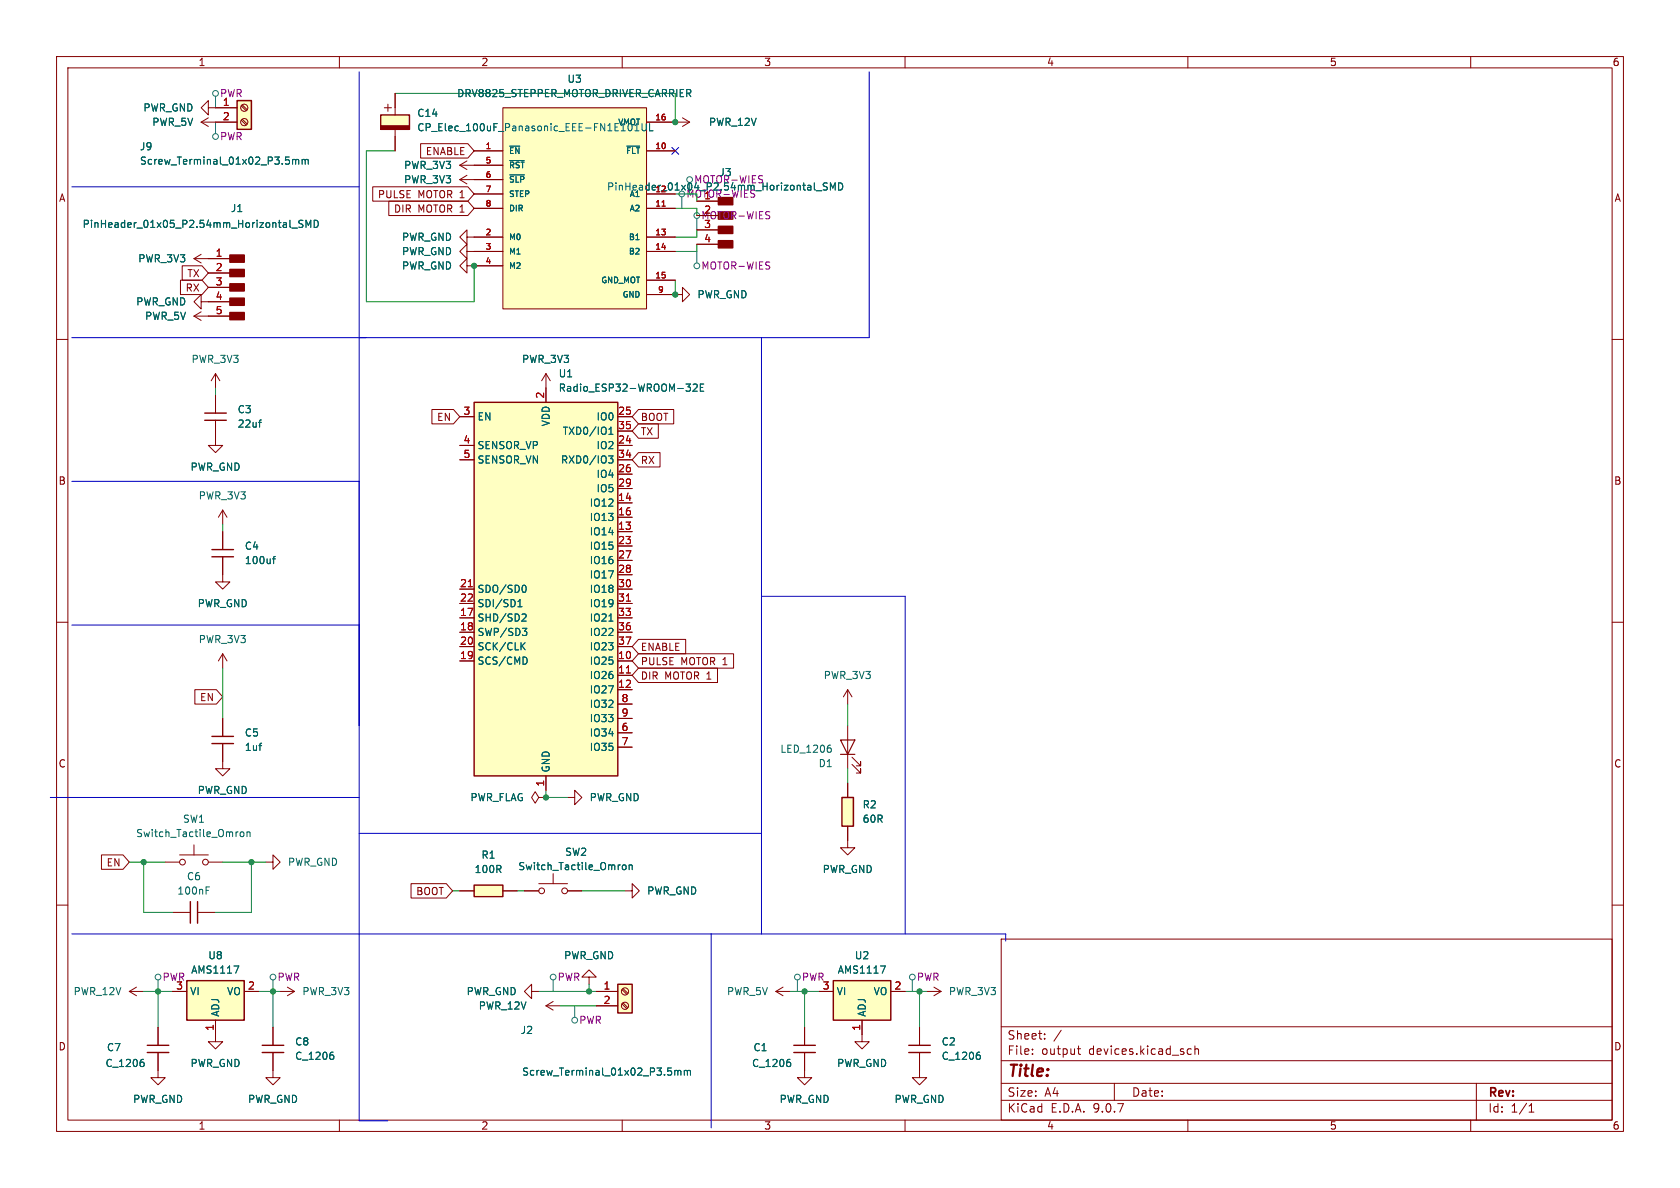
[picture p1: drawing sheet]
<svg xmlns="http://www.w3.org/2000/svg" width="297mm" height="210mm" viewBox="0 0 297 210" stroke-linecap="round" stroke-linejoin="round" font-family="sans-serif">
<g fill="none" stroke="#840000" stroke-width=".18">
<path d="M10 10h277v190h-277zM12 12h273v186h-273zM60 10v2M110 10v2M160 10v2M210 10v2M260 10v2M119.4 21.6h2.5M120.6 20.8l1.3 .8M121.9 21.6l-1.3 .8M123.2 35.6h3.8M123.2 38.1h3.8"/>
<path d="M34.3 45.7l1.3 .8M34.3 45.7h6.3M34.3 55.9h6.3M34.3 55.9l1.3 .7M35.6 53.3v-1.2l-1.3 1.2 1.3 1.3v-1.3h5M35.6 45l-1.3 .7M35.6 55.1l-1.3 .8M36.8 48.3h3.8M36.8 50.8h3.8M119.4 52.1h1.2v-1.3l1.3 1.3-1.3 1.2v-1.2M123.2 40.6h3.8M123.2 43.2h3.8"/>
<path d="M10 60h2M38.1 74.3v4.4h1.3l-1.3 1.3-1.3-1.3h1.3M38.1 69.9v3.1M285 60h2M39.4 98.4v4.5h1.2l-1.2 1.2-1.3-1.2h1.3M39.4 90.2l-.8 1.2M39.4 90.2l.7 1.2M39.4 90.2v2.5M39.4 94v3.2M10 110h2M285 110h2M39.4 134.6v1.3h1.2l-1.2 1.3-1.3-1.3h1.3"/>
<path d="M10 160h2M177 166h108v32h-108zM285 160h2M27.9 189.2v1.3h1.3l-1.3 1.3-1.2-1.3h1.2M48.3 186.1v4.4h1.2l-1.2 1.3-1.3-1.3h1.3M48.3 181.6v3.2M60 198v2M110 198v2M152.4 182.9v1.3h1.3l-1.3 1.2-1.3-1.2h1.3M160 198v2M162.6 186.1v4.4h1.2l-1.2 1.3-1.3-1.3h1.3M162.6 181.6v3.2"/>
<path d="M177 194.5h108M177 191.5h108M177 187.5h108M177 181.5h108M182.5 186.3v.1M182.5 185.5v.1M184.7 183.6v.1M184.7 182.8v.1M187.6 182.1l-1.3 2M190.5 185.4h.5M190.7 184.9v1.3l.3 .2M197 191.5v3"/>
<path d="M210 198v2M210 185.5h.6M210 186.3h.6M211.2 185.5l.3-.1 .3 .1 .1 .9M211.2 184.9v1.5M260 198v2M261 191.5v6.5M270.3 196.6h.9M270.3 195.5l.4-.4v1.5"/>
</g>
<g fill="#840000" stroke="#840000" stroke-width=".25">
<path d="M40.6 45.1h2.6v1.3h-2.6z"/>
<path d="M40.6 47.6h2.6v1.3h-2.6z"/>
<path d="M40.6 50.2h2.6v1.2h-2.6z"/>
<path d="M40.6 52.7h2.6v1.3h-2.6z"/>
<path d="M40.6 55.2h2.6v1.3h-2.6z"/>
<path d="M127 34.9h2.5v1.3h-2.5z"/>
<path d="M127 40h2.5v1.3h-2.5z"/>
<path d="M127 42.5h2.5v1.3h-2.5z"/>
</g>
<g fill="none" stroke="#006464" stroke-width=".18">
<path d="M53.6 39l-.5-.1-.2 .2v.3l.5 .3 .2 .3-.3 .2-.5-.1M55.5 38.9a.64 .64 0 0 1 .8 .7 .64 .64 0 0 1-.8 .6zM144.3 33.7h1M146.3 32.4l-.5-.1-.2 .2v.3l.5 .3 .2 .3-.3 .2-.5-.1M146.8 33.6v-1.3l.4 .9 .5-.9v1.3M148.3 32.3a.64 .64 0 0 1 .7 .7 .64 .64 0 0 1-.7 .6zM51.6 40.3h1M54.1 40.2v-1.3l.4 .9 .4-.9v1.3M45.7 74.7h.5M46.2 74.2l-.2 .1M48.2 98.8h.5M48.7 98.4l-.3 .2v1"/>
<path d="M58.7 186h.2M58.8 186.5l.2 .2v.3l-.2 .3M173 186h.2M173.1 186.5l.2 .2v.3l-.2 .3"/>
</g>
<path d="M36.2 73h3.8M36.2 74.3h3.8M37.5 97.2h3.8M37.5 98.4h3.8M46.4 184.8h3.8M46.4 186.1h3.8M160.7 184.8h3.8M160.7 186.1h3.8" fill="none" stroke="#840000" stroke-width=".25"/>
<path d="M148.8 141h2.1v5.1h-2.1z" fill="#ffffc2"/>
<path d="M148.8 141h2.1v5.1h-2.1z" fill="none" stroke="#840000" stroke-width=".25"/>
<path d="M35.6 21.6l1.2 .8M35.6 21.6h2.5M36.8 20.8l-1.2 .8M39.4 115.6l-.8 1.2M39.4 115.6l.7 1.2M39.4 115.6v2.5M149.9 138.4v2.6M149.9 146.1v2.5" fill="none" stroke="#840000" stroke-width=".18"/>
<path d="M67.3 20.3h5.1v2.6h-5.1z" fill="#ffffc2"/>
<path d="M67.3 22.2h5.1v.7h-5.1z" fill="#840000" stroke="#840000" stroke-width=".18"/>
<path d="M67.3 20.3h5.1v2.6h-5.1z" fill="none" stroke="#840000" stroke-width=".25"/>
<g fill="none" stroke="#840000" stroke-width=".18">
<path d="M36.8 19.1v-1.3l-1.2 1.3 1.2 1.2v-1.2h1.3M67.9 19.1h1.3M68.6 18.4v1.3M69.8 16.5v3.8M69.8 22.9v3.8M81.3 29.2l1.2 .8M81.3 29.2h2.5M81.3 31.8l1.2 .7M81.3 31.8h2.5M82.5 28.4l-1.2 .8M82.5 31l-1.2 .8M82.5 47v-1.3l-1.2 1.3 1.2 1.3v-1.3h1.3"/>
<path d="M82.5 44.5v-1.3l-1.2 1.3 1.2 1.2v-1.2h1.3M82.5 41.9v-1.3l-1.2 1.3 1.2 1.3v-1.3h1.3M38.1 66l-.8 1.3M38.1 66l.8 1.3M38.1 66v2.6M149.9 121.9l-.8 1.3M149.9 121.9l.7 1.3M149.9 121.9v2.6M110.5 157.5h1.3v-1.3l1.2 1.3-1.2 1.3v-1.3M49.5 175.3h2.6M50.8 174.5l1.3 .8M52.1 175.3l-1.3 .7"/>
<path d="M104.1 172.7h1.3l-1.3-1.2-1.2 1.2h1.2v1.3M163.8 175.3h2.6M165.1 174.5l1.3 .8M166.4 175.3l-1.3 .7"/>
</g>
<path d="M111.7 22.6l-.1 .5h-.4M112.2 23.1h.8M112.6 21.9v1.2M113.5 21.9v1l.2 .2h.4l.1-.2v-1M114.8 21.9v1.2h.6" fill="none" stroke="#006464" stroke-width=".18"/>
<path d="M41.9 17.8h2.5v5.1h-2.5z" fill="#ffffc2"/>
<path d="M41.9 17.8h2.5v5.1h-2.5z" fill="none" stroke="#840000" stroke-width=".25"/>
<g fill="none" stroke="#840000" stroke-width=".18">
<path d="M38.1 19.1h3.8M42.6 18.7l.9 .9M42.8 18.5l.9 .9M38.1 21.6h3.8M42.6 21.3l.9 .8M42.8 21.1l.9 .8M94 175.3v-1.3l-1.3 1.3 1.3 1.2v-1.2h1.2M96.5 177.8l1.3 .8M96.5 177.8h2.6M97.8 177l-1.3 .8"/>
<circle cx="43.2" cy="19" r=".63"/>
<circle cx="43.2" cy="21.6" r=".63"/>
</g>
<path d="M51.7 28.2v.8M51.7 28.3l.4-.1 .2 .2M52.3 28.4l.1-.2h.3l.1 .8M52.3 28.4v.6M53.4 28.3l.4-.1 .2 .2M53.4 28.2v.8M54 28.4l.1-.2h.3l.1 .8M54 28.4v.6" fill="none" stroke="#006464" stroke-width=".18"/>
<path d="M109.2 174h2.6v5.1h-2.6z" fill="#ffffc2"/>
<path d="M37.5 130.2h3.8M37.5 131.4h3.8M33.7 159.4v3.8M34.9 159.4v3.8M109.2 174h2.6v5.1h-2.6zM26 184.8h3.8M26 186.1h3.8" fill="none" stroke="#840000" stroke-width=".25"/>
<g fill="none" stroke="#840000" stroke-width=".18">
<path d="M39.4 127v3.2M39.4 131.4v3.2M149.9 128.3v7.6M150.6 135.1l1.5 1.6v-.8v.8h-.7M150.6 133.9l1.5 1.5v-.8v.8h-.7M29.2 152.4h2.5M31.7 151.1h5.1M34.3 149.4v1.7M36.8 152.4h2.6M95.2 141l-.6-1-.6 1 .6 1 .6-1h1.3M96.5 141h.1M22.9 175.3h2.5"/>
<path d="M22.9 175.3l1.2 .7M24.1 174.5l-1.2 .8M30.5 161.3h3.2M34.9 161.3h3.2M105.4 175.3h3.8M105.4 177.8h3.8M110 174.9l.8 .9M110 177.5l.8 .8M110.1 174.8l.9 .8M110.1 177.3l.9 .8M27.9 181.6v3.2M27.9 186.1v3.1"/>
<circle cx="32.3" cy="152.4" r=".51"/>
<circle cx="36.3" cy="152.4" r=".51"/>
<circle cx="110.5" cy="175.3" r=".63"/>
<circle cx="110.5" cy="177.8" r=".63"/>
</g>
<g fill="none" stroke="#006464" stroke-width=".18">
<path d="M45.8 131.8h.5M46.1 131.4h.2M146.6 131.7h.2M146.7 132.2l.3 .2v.3l-.3 .3M36.4 157.4h.5M36.4 156.8h.6M42.5 147.2l.2-.1 .4 .1v.5l-.1 .1-.3 .1-.2-.1zM43.7 147.2l.1-.1h.3l.1 .8M43.7 147.1v.8M25.1 187.3h.3M25.2 187.8l.3 .2v.3l-.3 .2M119.3 189.2v.9"/>
<path d="M119.3 189.3l.3-.1 .2 .2M119.8 189.4l.2-.2 .3 .1 .1 .8M119.8 189.4v.7M121 189.3l.3-.1 .2 .2M121 189.2v.9M121.5 189.4l.2-.2 .3 .1 .1 .8M121.5 189.4v.7"/>
</g>
<path d="M148.6 130.8h2.5l-1.2 2.6zM148.6 133.4h2.5" fill="none" stroke="#840000" stroke-width=".2"/>
<path d="M147.3 173.4h10.2v6.9h-10.2z" fill="#ffffc2"/>
<path d="M147.3 173.4h10.2v6.9h-10.2z" fill="none" stroke="#840000" stroke-width=".25"/>
<path d="M144.8 175.3h2.5M157.5 175.3h2.5M152.4 180.3v2.6" fill="none" stroke="#840000" stroke-width=".18"/>
<path d="M155.7 170.8h.8l-.5 1.2" fill="none" stroke="#006464" stroke-width=".18"/>
<path d="M33 173.4h10.2v6.9h-10.2z" fill="#ffffc2"/>
<path d="M33 173.4h10.2v6.9h-10.2zM140.3 184.8h3.8M140.3 186.1h3.8" fill="none" stroke="#840000" stroke-width=".25"/>
<g fill="none" stroke="#840000" stroke-width=".18">
<path d="M47 152.4h1.3v-1.3l1.2 1.3-1.2 1.3v-1.3M92.7 157.5h2.5M95.2 156.2h5.1M97.8 154.4v1.8M100.3 141h1.3v-1.3l1.3 1.3-1.3 1.2v-1.2M100.3 157.5h2.6M149.9 148.6v1.3h1.2l-1.2 1.2-1.3-1.2h1.3M30.5 175.3h2.5M43.2 175.3h2.5M137.2 175.3h2.5M137.2 175.3l1.2 .7M138.4 174.5l-1.2 .8"/>
<path d="M38.1 180.3v3.9h1.3l-1.3 1.2-1.3-1.2h1.3M142.2 181.6v3.2M142.2 186.1v3.1"/>
<circle cx="95.8" cy="157.5" r=".51"/>
<circle cx="99.8" cy="157.5" r=".51"/>
</g>
<path d="M110.1 153l.2-.1 .3 .1 .1 .5-.1 .2h-.3l-.2-.1zM111.2 153l.2-.1 .3 .1 .1 .7M111.2 152.9v.8M41.4 170.8h.8l-.5 1.2M139.4 187.3h.3M139.5 187.8l.3 .2v.3l-.3 .2" fill="none" stroke="#006464" stroke-width=".18"/>
<path d="M88.9 19.1h25.4v35.5h-25.4z" fill="#ffffc2"/>
<g fill="none" stroke="#840000" stroke-width=".18">
<path d="M88.9 19.1h25.4v35.5h-25.4zM83.8 26.7h5.1M83.8 29.2h5.1M83.8 31.8h5.1M83.8 34.3h5.1M83.8 36.8h5.1M114.3 26.7h5.1M114.3 34.3h5.1M114.3 36.8h5.1M114.3 21.6h5.1M83.8 41.9h5.1M83.8 44.5h5.1"/>
<path d="M83.8 47h5.1M114.3 41.9h5.1M114.3 44.5h5.1M114.3 49.5h5.1M114.3 52.1h5.1M96.5 66l-.7 1.3M96.5 66l.8 1.3M96.5 66v2.6M142.2 189.2v1.3h1.3l-1.3 1.3-1.2-1.3h1.2"/>
</g>
<path d="M90.1 25.8h1.8M90.1 28.4h2.6M90.1 30.9h2.6M110.8 25.8h2.3" fill="none" stroke="#006464" stroke-width=".18"/>
<path d="M117 36.4h.6" fill="none" stroke="#a90000" stroke-width=".18"/>
<path d="M83.8 156.5h5.1v2h-5.1z" fill="#ffffc2"/>
<path d="M83.8 156.5h5.1v2h-5.1z" fill="none" stroke="#840000" stroke-width=".25"/>
<path d="M81.3 157.5h2.5M88.9 157.5h2.5" fill="none" stroke="#840000" stroke-width=".18"/>
<path d="M83.8 71.1h25.4v66.1h-25.4z" fill="#ffffc2"/>
<path d="M83.8 71.1h25.4v66.1h-25.4z" fill="none" stroke="#840000" stroke-width=".25"/>
<g fill="none" stroke="#840000" stroke-width=".18">
<path d="M38.1 19.1h3.8M69.8 16.5v2.6M38.1 21.6h3.8M65.9 33h16.8l1.1 1.3-1.1 1.3h-16.8zM68.7 35.6h14l1.1 1.2-1.1 1.3h-14zM69.8 24.1v2.6M74.4 25.4h8.3l1.1 1.3-1.1 1.2h-8.3zM83.8 26.7h5.1M83.8 29.2h5.1M83.8 31.8h5.1M83.8 34.3h5.1M83.8 36.8h5.1"/>
<path d="M114.3 26.7h5.1M114.3 34.3h5.1M114.3 36.8h5.1M114.3 21.6h5.1M123.2 35.6h3.8M123.2 38.1h3.8M31.9 49.5h3.8l1.1 1.3-1.1 1.3h-3.8zM32.2 47h3.5l1.1 1.3-1.1 1.2h-3.5zM36.8 45.7h3.8M36.8 48.3h3.8M36.8 50.8h3.8M36.8 53.3h3.8"/>
<path d="M36.8 55.9h3.8M83.8 41.9h5.1M83.8 44.5h5.1M83.8 47h5.1M114.3 41.9h5.1M114.3 44.5h5.1M114.3 49.5h5.1M114.3 52.1h5.1M123.2 40.6h3.8M123.2 43.2h3.8M38.1 69.9v3.1M38.1 74.3v3.2"/>
<path d="M76.4 72.4h3.8l1.1 1.3-1.1 1.2h-3.8zM81.3 73.7h2.5M81.3 78.7h2.5M96.5 68.6v2.5M109.2 73.7h2.6M109.2 78.7h2.6M109.2 76.2h2.6M112.9 74.9h3.5v2.6h-3.5l-1.1-1.3zM112.9 72.4h6.2v2.5h-6.2l-1.1-1.2zM39.4 94v3.2M39.4 98.4v3.2M81.3 81.3h2.5"/>
<path d="M109.2 81.3h2.6M109.2 83.8h2.6M109.2 86.4h2.6M109.2 88.9h2.6M109.2 91.4h2.6M109.2 94h2.6M109.2 96.5h2.6M109.2 99.1h2.6M112.9 80h3.8v2.6h-3.8l-1.1-1.3zM81.3 104.1h2.5M81.3 106.7h2.5M81.3 109.2h2.5"/>
<path d="M81.3 111.8h2.5M81.3 114.3h2.5M81.3 116.8h2.5M109.2 104.1h2.6M109.2 106.7h2.6M109.2 109.2h2.6M109.2 111.8h2.6M109.2 114.3h2.6M109.2 116.8h2.6M109.2 101.6h2.6M109.2 119.4h2.6M112.9 118.1h13.9v2.6h-13.9l-1.1-1.3z"/>
<path d="M112.9 115.6h16.8v2.5h-16.8l-1.1-1.3zM112.9 113h8.3v2.6h-8.3l-1.1-1.3zM34.4 121.9h3.9l1.1 1.3-1.1 1.3h-3.9zM39.4 127v3.2M39.4 131.4v3.2M96.5 137.2v2.5M109.2 121.9h2.6M109.2 124.5h2.6M109.2 127h2.6M109.2 129.5h2.6M109.2 132.1h2.6M149.9 138.4v2.6"/>
<path d="M17.9 151.1h3.8l1.2 1.3-1.2 1.3h-3.8zM72.7 156.2h6.2l1.1 1.3-1.1 1.3h-6.2zM81.3 157.5h2.5M88.9 157.5h2.5M92.7 157.5h2.5M96.5 141h.1M100.3 157.5h2.6M149.9 146.1v2.5M30.5 175.3h2.5M43.2 175.3h2.5M105.4 175.3h3.8M105.4 177.8h3.8"/>
<path d="M144.8 175.3h2.5M157.5 175.3h2.5M27.9 181.6v3.2M27.9 186.1v3.1M38.1 180.3v2.6M48.3 181.6v3.2M48.3 186.1v3.1M142.2 181.6v3.2M142.2 186.1v3.1M152.4 180.3v2.6M162.6 181.6v3.2M162.6 186.1v3.1"/>
</g>
<g fill="none" stroke="#006464" stroke-width=".18">
<path d="M51.7 28.2v.8M51.7 28.3l.4-.1 .2 .2M52.3 28.4l.1-.2h.3l.1 .8M52.3 28.4v.6M53.4 28.3l.4-.1 .2 .2M53.4 28.2v.8M53.6 39l-.5-.1-.2 .2v.3l.5 .3 .2 .3-.3 .2-.5-.1M54 28.4l.1-.2h.3l.1 .8M54 28.4v.6M55.5 38.9a.64 .64 0 0 1 .8 .7 .64 .64 0 0 1-.8 .6zM90.1 25.8h1.8M90.1 28.4h2.6"/>
<path d="M90.1 30.9h2.6M110.8 25.8h2.3M111.7 22.6l-.1 .5h-.4M112.2 23.1h.8M112.6 21.9v1.2M113.5 21.9v1l.2 .2h.4l.1-.2v-1M114.8 21.9v1.2h.6M144.3 33.7h1M146.3 32.4l-.5-.1-.2 .2v.3l.5 .3 .2 .3-.3 .2-.5-.1M146.8 33.6v-1.3l.4 .9 .5-.9v1.3M148.3 32.3a.64 .64 0 0 1 .7 .7 .64 .64 0 0 1-.7 .6zM51.6 40.3h1"/>
<path d="M54.1 40.2v-1.3l.4 .9 .4-.9v1.3M45.7 74.7h.5M46.2 74.2l-.2 .1M107.6 76.8h.8M107.6 75.9l.4-.4v1.3M121.3 67.9h.8l-.5 .5 .4 .1 .1 .4-.3 .3h-.3M122.5 68l.5-.1 .3 .4-.8 .9h.8M123.8 68.5h.4M124.4 67.9h-.6v1.3h.6M48.2 98.8h.5M48.7 98.4l-.3 .2v1M107.6 80.6h.8l-.5 .5 .4 .1v.5l-.2 .2-.5-.1"/>
<path d="M91.6 107.3h.7M91.6 106.4l.3-.4v1.3M92.3 114.2l.5 .7M92.4 111.1h.7l-.4 .5 .4 .1v.4l-.2 .2h-.4M92.5 108.5l.4 .1 .1 .3-.8 .9h.8M92.6 103.4a.68 .68 0 0 1 .4 .7 .68 .68 0 0 1-.4 .6M92.8 113.6l-.7 .7M93 116.2l.2 .5-.2 .7M107.6 109.8h.8M45.8 131.8h.5M46.1 131.4h.2M110.1 153l.2-.1 .3 .1 .1 .5-.1 .2h-.3l-.2-.1z"/>
<path d="M111.2 153l.2-.1 .3 .1 .1 .7M111.2 152.9v.8M41.4 170.8h.8l-.5 1.2M155.7 170.8h.8l-.5 1.2M25.1 187.3h.3M25.2 187.8l.3 .2v.3l-.3 .2M58.7 186h.2M58.8 186.5l.2 .2v.3l-.2 .3M119.3 189.2v.9M119.3 189.3l.3-.1 .2 .2M119.8 189.4l.2-.2 .3 .1 .1 .8M119.8 189.4v.7"/>
<path d="M121 189.3l.3-.1 .2 .2M121 189.2v.9M121.5 189.4l.2-.2 .3 .1 .1 .8M121.5 189.4v.7M139.4 187.3h.3M139.5 187.8l.3 .2v.3l-.3 .2M173 186h.2M173.1 186.5l.2 .2v.3l-.2 .3"/>
</g>
<path d="M117 36.4h.6M82.8 103.7h.7M110.7 106.3h.8M110.7 119h.8" fill="none" stroke="#a90000" stroke-width=".18"/>
<g fill="none" stroke="#484848" stroke-width=".18">
<path d="M38.1 17v2.1M38.1 21.6v2M120.5 34.8v2M123.2 38.6v2M123.2 44.5v2M27.9 173.2v2.1M48.3 173.2v2.1M97.8 173.2v2.1M101.6 177.8v2M141 173.2v2.1M161.3 173.2v2.1"/>
<circle cx="38.1" cy="16.5" r=".51"/>
<circle cx="38.1" cy="24.1" r=".51"/>
<circle cx="120.5" cy="34.3" r=".51"/>
<circle cx="121.9" cy="31.8" r=".51"/>
<circle cx="123.2" cy="38.1" r=".51"/>
<circle cx="123.2" cy="47" r=".51"/>
<circle cx="27.9" cy="172.7" r=".51"/>
<circle cx="48.3" cy="172.7" r=".51"/>
<circle cx="97.8" cy="172.7" r=".51"/>
<circle cx="141" cy="172.7" r=".51"/>
<circle cx="161.3" cy="172.7" r=".51"/>
<circle cx="101.6" cy="180.3" r=".51"/>
</g>
<path d="M63.5 12.7v185.4h5.1M153.7 12.7v47h-141M12.7 33h50.8M134.6 59.7v105.4M12.7 85.1h50.8M12.7 110.5h50.8M134.6 105.4h25.4v59.7M8.9 141h54.6M63.5 147.3h71.1M12.7 165.1h165.1v1.3M125.7 165.1v34.3" fill="none" stroke="#0000c2" stroke-width=".18"/>
<g fill="none" stroke="#009600" stroke-width=".18">
<path d="M69.8 16.5h49.6v5.1M69.8 26.7h-5v26.6h19v-6.3M119.4 36.8h3.8v1.3M119.4 34.3h3.8M119.4 49.5v2.6M123.2 40.6v1.3h-3.8M123.2 43.2v1.3h-3.8M38.1 68.6v1.3M39.4 92.7v1.3M39.4 118.1v8.9M96.5 139.7v1.3h3.8M149.9 124.5v3.8"/>
<path d="M149.9 135.9v2.5M22.9 152.4h6.3M25.4 152.4v8.9h5.1M39.4 152.4h7.6M44.4 152.4v8.9h-6.3M80 157.5h1.3M91.4 157.5h1.3M102.9 157.5h7.6M25.4 175.3h5.1M27.9 175.3v6.3M45.7 175.3h3.8M48.3 175.3v6.3"/>
<path d="M95.2 175.3h10.2M99.1 177.8h6.3M104.1 174v1.3M139.7 175.3h5.1M142.2 175.3v6.3M160 175.3h3.8M162.6 175.3v6.3"/>
</g>
<path d="M118.8 26.1l1.2 1.2M120 26.1l-1.2 1.2" fill="none" stroke="#000084" stroke-width=".18"/>
<g fill="#009600" stroke="#009600" stroke-width=".18">
<circle cx="119.4" cy="52.1" r=".46"/>
<circle cx="119.4" cy="21.6" r=".46"/>
<circle cx="83.8" cy="47" r=".46"/>
<circle cx="96.5" cy="141" r=".46"/>
<circle cx="104.1" cy="175.3" r=".46"/>
<circle cx="162.6" cy="175.3" r=".46"/>
<circle cx="142.2" cy="175.3" r=".46"/>
<circle cx="27.9" cy="175.3" r=".46"/>
<circle cx="48.3" cy="175.3" r=".46"/>
<circle cx="44.4" cy="152.4" r=".46"/>
<circle cx="25.4" cy="152.4" r=".46"/>
</g>
<text font-size="2.8" fill="#840000" x="178" y="190.9">Title:</text>
<g font-size="2.1" fill="#840000">
<text x="178" y="184">Sheet:</text>
<text x="178" y="186.7">File:</text>
<text x="184.1" y="186.7">output</text>
<text x="192.5" y="186.7">devices.kicad_sch</text>
<text x="178" y="196.9">KiCad</text>
<text x="178" y="194.1">Size:</text>
<text x="184.7" y="194.1">A4</text>
<text x="185.7" y="196.9">E.D.A.</text>
<text x="193.3" y="196.9">9.0.7</text>
<text x="200" y="194.1">Date:</text>
<text x="263" y="194.3">Rev:</text>
<text x="263" y="196.9">Id:</text>
<text x="267.1" y="196.9">1/1</text>
</g>
<g font-size="1.8" fill="#840000">
<text x="35" y="11.9">1</text>
<text x="85" y="11.9">2</text>
<text x="135" y="11.9">3</text>
<text x="185" y="11.9">4</text>
<text x="235" y="11.9">5</text>
<text x="285" y="11.9">6</text>
<text x="75.2" y="27.6">ENABLE</text>
<text x="10.3" y="35.9">A</text>
<text x="66.7" y="35.2">PULSE</text>
<text x="73.9" y="35.2">MOTOR 1</text>
<text x="285.3" y="35.9">A</text>
<text x="69.5" y="37.8">DIR</text>
<text x="73.9" y="37.8">MOTOR 1</text>
<text x="32.7" y="51.8">RX</text>
<text x="33" y="49.2">TX</text>
<text x="77.2" y="74.6">EN</text>
<text x="113.2" y="77.2">TX</text>
<text x="113.2" y="74.6">BOOT</text>
<text x="113.2" y="82.2">RX</text>
<text x="10.3" y="85.9">B</text>
<text x="285.3" y="85.9">B</text>
<text x="113.2" y="117.8">PULSE</text>
<text x="113.2" y="115.3">ENABLE</text>
<text x="120.3" y="117.8">MOTOR 1</text>
<text x="35.3" y="124.1">EN</text>
<text x="113.2" y="120.3">DIR</text>
<text x="117.5" y="120.3">MOTOR 1</text>
<text x="10.3" y="135.9">C</text>
<text x="285.3" y="135.9">C</text>
<text x="18.7" y="153.4">EN</text>
<text x="73.5" y="158.4">BOOT</text>
<text x="10.3" y="185.9">D</text>
<text x="285.3" y="185.9">D</text>
<text x="35" y="199.9">1</text>
<text x="85" y="199.9">2</text>
<text x="135" y="199.9">3</text>
<text x="185" y="199.9">4</text>
<text x="235" y="199.9">5</text>
<text x="285" y="199.9">6</text>
</g>
<g font-size="1.8" fill="#840084">
<text x="38.8" y="17.4">PWR</text>
<text x="38.8" y="25">PWR</text>
<text x="123.9" y="39">MOTOR-WIES</text>
<text x="123.9" y="47.9">MOTOR-WIES</text>
<text x="28.6" y="173.6">PWR</text>
<text x="49" y="173.6">PWR</text>
<text x="98.5" y="173.6">PWR</text>
<text x="141.7" y="173.6">PWR</text>
<text x="162" y="173.6">PWR</text>
<text x="102.3" y="181.2">PWR</text>
</g>
<g font-size="1.8" fill="#006464">
<text x="80.7" y="17.4">DRV8825_STEPPER_MOTOR_DRIVER_CARRIER</text>
<text x="100.2" y="14.8">U3</text>
<text x="25.2" y="19.9">PWR_GND</text>
<text x="26.8" y="22.5">PWR_5V</text>
<text x="73.7" y="23.4">CP_Elec_100uF_Panasonic_EEE-FN1E101UL</text>
<text x="73.7" y="20.9">C14</text>
<text x="125.2" y="22.5">PWR_12V</text>
<text x="24.6" y="26.8">J9</text>
<text x="24.6" y="29.3">Screw_Terminal_01x02_P3.5mm</text>
<text x="71.3" y="30.1">PWR_3V3</text>
<text x="71.3" y="32.6">PWR_3V3</text>
<text x="107.2" y="33.9">PinHeader_01x04_P2.54mm_Horizontal_SMD</text>
<text x="121.2" y="35.2">MOTOR-WIES</text>
<text x="122.6" y="32.6">MOTOR-WIES</text>
<text x="127.1" y="31.3">J3</text>
<text x="14.5" y="40.5">PinHeader_01x05_P2.54mm_Horizontal_SMD</text>
<text x="40.7" y="37.7">J1</text>
<text x="24.3" y="46.6">PWR_3V3</text>
<text x="71" y="47.9">PWR_GND</text>
<text x="71" y="45.3">PWR_GND</text>
<text x="71" y="42.8">PWR_GND</text>
<text x="123.2" y="52.9">PWR_GND</text>
<text x="24" y="54.2">PWR_GND</text>
<text x="25.5" y="56.7">PWR_5V</text>
<text x="33.8" y="64.4">PWR_3V3</text>
<text x="92.2" y="64.4">PWR_3V3</text>
<text x="98.7" y="69.4">Radio_ESP32-WROOM-32E</text>
<text x="98.7" y="66.9">U1</text>
<text x="41.9" y="73.3">C3</text>
<text x="41.9" y="75.8">22uf</text>
<text x="84.3" y="74.5">EN</text>
<text x="97.4" y="75.5" transform="rotate(-90 97.4 75.5)">VDD</text>
<text x="99.4" y="77.1">TXD0/IO1</text>
<text x="105.4" y="74.5">IO0</text>
<text x="33.6" y="83.4">PWR_GND</text>
<text x="84.3" y="79.6">SENSOR_VP</text>
<text x="84.3" y="82.1">SENSOR_VN</text>
<text x="99.1" y="82.1">RXD0/IO3</text>
<text x="105.4" y="79.6">IO2</text>
<text x="35" y="88.5">PWR_3V3</text>
<text x="104.2" y="89.8">IO12</text>
<text x="105.4" y="84.7">IO4</text>
<text x="105.4" y="87.2">IO5</text>
<text x="104.2" y="92.3">IO13</text>
<text x="104.2" y="94.8">IO14</text>
<text x="43.2" y="97.4">C4</text>
<text x="43.2" y="99.9">100uf</text>
<text x="104.2" y="97.4">IO15</text>
<text x="104.2" y="99.9">IO16</text>
<text x="34.9" y="107.5">PWR_GND</text>
<text x="84.3" y="105">SDO/SD0</text>
<text x="84.3" y="107.5">SDI/SD1</text>
<text x="104.2" y="102.5">IO17</text>
<text x="104.2" y="105">IO18</text>
<text x="104.2" y="107.5">IO19</text>
<text x="35" y="113.9">PWR_3V3</text>
<text x="84.3" y="110.1">SHD/SD2</text>
<text x="84.3" y="112.6">SWP/SD3</text>
<text x="104.2" y="110.1">IO21</text>
<text x="104.2" y="112.6">IO22</text>
<text x="84.3" y="115.2">SCK/CLK</text>
<text x="84.3" y="117.7">SCS/CMD</text>
<text x="104.2" y="115.2">IO23</text>
<text x="104.2" y="117.7">IO25</text>
<text x="104.2" y="120.2">IO26</text>
<text x="104.2" y="122.8">IO27</text>
<text x="104.2" y="125.3">IO32</text>
<text x="145.5" y="120.2">PWR_3V3</text>
<text x="43.2" y="130.4">C5</text>
<text x="104.2" y="127.9">IO33</text>
<text x="104.2" y="130.4">IO34</text>
<text x="43.2" y="132.9">1uf</text>
<text x="97.4" y="136.7" transform="rotate(-90 97.4 136.7)">GND</text>
<text x="104.2" y="132.9">IO35</text>
<text x="137.9" y="133.3">LED_1206</text>
<text x="144.6" y="135.8">D1</text>
<text x="34.9" y="140.6">PWR_GND</text>
<text x="83.1" y="141.8">PWR_FLAG</text>
<text x="104.1" y="141.8">PWR_GND</text>
<text x="152.4" y="143.1">R2</text>
<text x="24" y="148.2">Switch_Tactile_Omron</text>
<text x="32.3" y="145.6">SW1</text>
<text x="152.4" y="145.6">60R</text>
<text x="32.9" y="155.8">C6</text>
<text x="50.8" y="153.3">PWR_GND</text>
<text x="83.8" y="154.5">100R</text>
<text x="85" y="152">R1</text>
<text x="91.5" y="154">Switch_Tactile_Omron</text>
<text x="99.8" y="151.5">SW2</text>
<text x="145.3" y="154.5">PWR_GND</text>
<text x="31.3" y="158.3">100nF</text>
<text x="114.3" y="158.3">PWR_GND</text>
<text x="33.7" y="172.3">AMS1117</text>
<text x="36.7" y="169.8">U8</text>
<text x="99.6" y="169.8">PWR_GND</text>
<text x="148" y="172.3">AMS1117</text>
<text x="151" y="169.8">U2</text>
<text x="12.9" y="176.1">PWR_12V</text>
<text x="33.5" y="176.1">VI</text>
<text x="39" y="179.8" transform="rotate(-90 39 179.8)">ADJ</text>
<text x="40" y="176.1">VO</text>
<text x="53.3" y="176.1">PWR_3V3</text>
<text x="82.4" y="176.1">PWR_GND</text>
<text x="84.5" y="178.7">PWR_12V</text>
<text x="128.4" y="176.1">PWR_5V</text>
<text x="147.8" y="176.1">VI</text>
<text x="153.3" y="179.8" transform="rotate(-90 153.3 179.8)">ADJ</text>
<text x="154.3" y="176.1">VO</text>
<text x="167.6" y="176.1">PWR_3V3</text>
<text x="52.1" y="185">C8</text>
<text x="92" y="183">J2</text>
<text x="166.4" y="185">C2</text>
<text x="18.6" y="188.8">C_1206</text>
<text x="18.8" y="186">C7</text>
<text x="33.6" y="188.8">PWR_GND</text>
<text x="52.1" y="187.6">C_1206</text>
<text x="92.2" y="190.3">Screw_Terminal_01x02_P3.5mm</text>
<text x="132.9" y="188.8">C_1206</text>
<text x="133.1" y="186">C1</text>
<text x="147.9" y="188.8">PWR_GND</text>
<text x="166.4" y="187.6">C_1206</text>
<text x="23.4" y="195.2">PWR_GND</text>
<text x="43.7" y="195.2">PWR_GND</text>
<text x="137.7" y="195.2">PWR_GND</text>
<text x="158" y="195.2">PWR_GND</text>
</g>
<g font-size="1.8" fill="#a90000">
<text x="39.3" y="18.8">1</text>
<text x="39.3" y="21.3">2</text>
<text x="124.4" y="35.3">1</text>
<text x="124.4" y="37.8">2</text>
<text x="124.4" y="40.4">3</text>
<text x="38" y="45.5">1</text>
<text x="124.4" y="42.9">4</text>
<text x="38" y="48">2</text>
<text x="38" y="50.5">3</text>
<text x="38" y="53.1">4</text>
<text x="38" y="55.6">5</text>
<text x="96.3" y="70.6" transform="rotate(-90 96.3 70.6)">2</text>
<text x="81.8" y="73.4">3</text>
<text x="109.2" y="73.4">25</text>
<text x="109.2" y="75.9">35</text>
<text x="81.8" y="78.5">4</text>
<text x="81.8" y="81">5</text>
<text x="109.2" y="78.5">24</text>
<text x="109.2" y="81">34</text>
<text x="109.2" y="83.6">26</text>
<text x="109.2" y="86.1">29</text>
<text x="109.2" y="88.6">14</text>
<text x="109.2" y="91.2">16</text>
<text x="109.2" y="93.7">13</text>
<text x="109.2" y="96.3">23</text>
<text x="109.2" y="98.8">27</text>
<text x="109.2" y="101.3">28</text>
<text x="81.2" y="103.9">21</text>
<text x="81.2" y="106.4">22</text>
<text x="109.2" y="103.9">30</text>
<text x="109.2" y="106.4">31</text>
<text x="81.2" y="109">17</text>
<text x="81.2" y="111.5">18</text>
<text x="109.2" y="109">33</text>
<text x="109.2" y="111.5">36</text>
<text x="81.2" y="114">20</text>
<text x="81.2" y="116.6">19</text>
<text x="109.2" y="114">37</text>
<text x="109.2" y="116.6">10</text>
<text x="109.2" y="119.1">11</text>
<text x="109.2" y="121.7">12</text>
<text x="109.8" y="124.2">8</text>
<text x="109.8" y="126.7">9</text>
<text x="109.8" y="129.3">6</text>
<text x="109.8" y="131.8">7</text>
<text x="96.3" y="139.1" transform="rotate(-90 96.3 139.1)">1</text>
<text x="31" y="175">3</text>
<text x="43.7" y="175">2</text>
<text x="106.6" y="175">1</text>
<text x="106.6" y="177.5">2</text>
<text x="145.3" y="175">3</text>
<text x="158" y="175">2</text>
<text x="37.8" y="182.3" transform="rotate(-90 37.8 182.3)">1</text>
<text x="152.1" y="182.3" transform="rotate(-90 152.1 182.3)">1</text>
</g>
<g font-size="1.4" fill="#006464">
<text x="109.2" y="22.3">VMOT</text>
<text x="89.9" y="27.4">~{EN}</text>
<text x="89.9" y="29.9">~{RST}</text>
<text x="110.6" y="27.4">~{FLT}</text>
<text x="89.9" y="32.5">~{SLP}</text>
<text x="89.9" y="35">STEP</text>
<text x="111.2" y="35">A1</text>
<text x="89.9" y="37.6">DIR</text>
<text x="111.2" y="37.6">A2</text>
<text x="89.9" y="42.6">M0</text>
<text x="89.9" y="45.2">M1</text>
<text x="89.9" y="47.7">M2</text>
<text x="111" y="42.6">B1</text>
<text x="111" y="45.2">B2</text>
<text x="106.2" y="50.3">GND_MOT</text>
<text x="109.9" y="52.8">GND</text>
</g>
<g font-size="1.4" fill="#a90000">
<text x="115.7" y="21.3">16</text>
<text x="85.7" y="26.4">1</text>
<text x="85.7" y="29">5</text>
<text x="115.7" y="26.4">10</text>
<text x="85.7" y="31.5">6</text>
<text x="85.7" y="34">7</text>
<text x="115.7" y="34">12</text>
<text x="85.7" y="36.6">8</text>
<text x="85.7" y="41.7">2</text>
<text x="115.7" y="36.6">11</text>
<text x="115.7" y="41.7">13</text>
<text x="85.7" y="44.2">3</text>
<text x="85.7" y="46.7">4</text>
<text x="115.7" y="44.2">14</text>
<text x="115.7" y="49.3">15</text>
<text x="116.2" y="51.8">9</text>
</g>
</svg>
